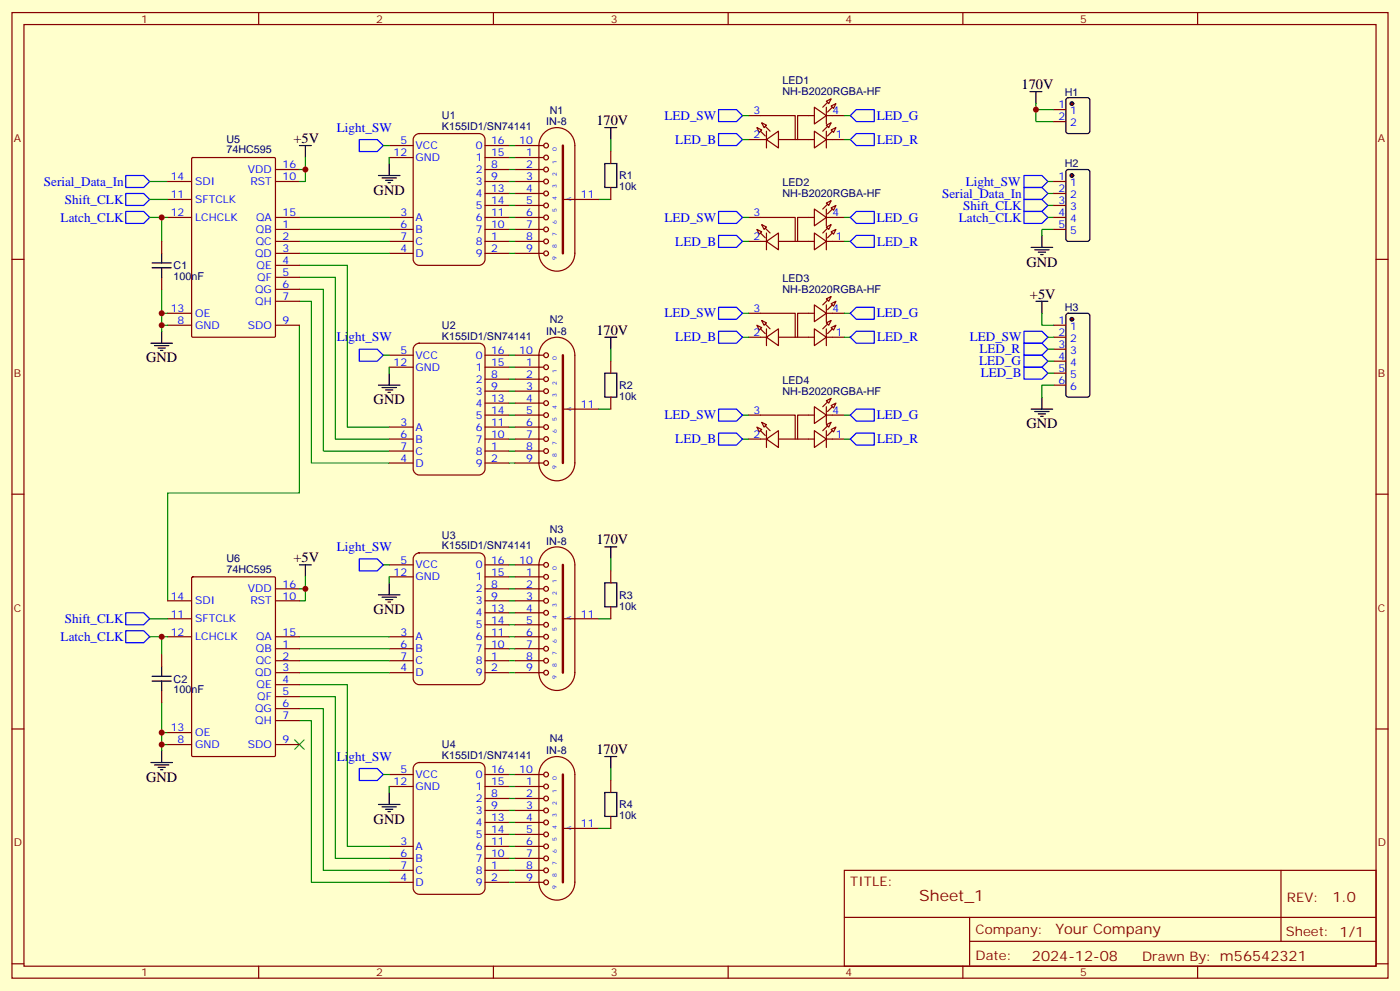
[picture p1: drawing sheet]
<svg xmlns="http://www.w3.org/2000/svg" width="412mm" height="292mm" viewBox="0 0 412 292" stroke-linecap="round" stroke-linejoin="round" font-family="sans-serif">
<path d="M0 0h412.4v291.8h-412.4z" fill="#ffc"/>
<g fill="none" stroke="#870000" stroke-width=".35">
<path d="M3.5 3.7h405.4v284.3h-405.4zM7.1 7.2h398.2v277.3h-398.2zM76.2 3.7v3.5M145.3 3.7v3.5M214.5 3.7v3.5M283.6 3.7v3.5M352.8 3.7v3.5M122.3 39.9l1.2-.6h17.6a1.76 1.76 0 0 1 1.8 1.8v35.3a1.89 1.89 0 0 1-1.8 1.7h-17.6a1.89 1.89 0 0 1-1.8-1.7v-35.3zM220.5 34h13.7v7.1M223 37.6l1.4 .7-.7 .7zM224.4 36.2l1.4 .7-.7 .7zM225.8 38.6v5"/>
<path d="M239.9 38.6l3.5 2.5-3.5 2.5zM239.9 31.6l3.5 2.4-3.5 2.5zM239.9 34h-5v7.1M243.4 36.9l1.4-.7-.7 1.4zM243.4 29.8l1.4-.7-.7 1.4zM243.4 31.6v4.9M243.4 38.6v5M243.4 34h5.3M244.8 38.3l1.4-.7-.7 1.4zM244.8 31.2l1.4-.7-.7 1.4zM49.4 53.4h7M49.4 58.7h7"/>
<path d="M56.5 46.6l.3-.2h24l.3 .2v52.4l-.2 .3h-24.1l-.3-.2zM81.1 53.4h7.1M81.1 49.9h7.1M114.7 46.4h7M114.7 42.9h7M142.9 46.4h7M142.9 53.4h7M142.9 57h7M142.9 49.9h7M142.9 42.9h7M151.7 46.4h8.5M151.7 53.4h8.5"/>
<path d="M151.7 57h8.5M151.7 49.9h8.5M151.7 42.9h8.5M165.8 58.7h10.6M179.9 44.6v3.6M179.9 55.2v3.5M220.5 41.1h5.3M225.8 41.1l3.5-2.5v5zM229.3 41.1h10.6M243.4 59.8l1.4-.7-.7 1.4zM243.4 41.1h5.3M3.5 76.4h3.6"/>
<path d="M49.4 64h7M81.1 64h7.1M81.1 67.6h7.1M81.1 71.1h7.1M81.1 74.6h7.1M81.1 78.1h7.1M114.7 64h7M114.7 67.6h7M114.7 71.1h7M114.7 74.6h7M142.9 60.5h7M142.9 64h7"/>
<path d="M142.9 67.6h7M142.9 71.1h7M142.9 74.6h7M151.7 60.5h8.5M151.7 64h8.5M151.7 67.6h8.5M151.7 71.1h8.5M151.7 74.6h8.5M169.3 74.5a5.3 5.3 0 0 1-5.2 5.4 5.3 5.3 0 0 1-5.4-5.3v-31.7a5.3 5.3 0 0 1 5.3-5.3 5.3 5.3 0 0 1 5.3 5.3v31.7M220.5 64h13.7v7.1M220.5 71.1h5.3M223 67.6l1.4 .7-.7 .7z"/>
<path d="M224.4 66.1l1.4 .8-.7 .7zM225.8 71.1l3.5-2.5v5zM225.8 68.6v5M229.3 71.1h10.6M239.9 68.6l3.5 2.5-3.5 2.5zM239.9 61.6l3.5 2.4-3.5 2.5zM239.9 64h-5v7.1M243.4 66.9l1.4-.8-.7 1.5zM243.4 64h5.3M243.4 71.1h5.3M243.4 61.6v4.9M243.4 68.6v5"/>
<path d="M244.8 68.3l1.4-.7-.7 1.4zM244.8 61.2l1.4-.7-.7 1.4zM405.3 76.4h3.6M49.4 92.3h7M49.4 95.8h7M81.1 81.7h7.1M81.1 85.2h7.1M81.1 88.7h7.1M81.1 95.8h7.1M220.5 92.3h13.7v7M220.5 99.3h5.3M223 95.8l1.4 .7-.7 .7z"/>
<path d="M224.4 94.4l1.4 .7-.7 .7zM225.8 99.3l3.5-2.5v5zM225.8 96.8v5M229.3 99.3h10.6M239.9 96.8l3.5 2.5-3.5 2.5zM239.9 89.8l3.5 2.5-3.5 2.4zM239.9 92.3h-5v7M243.4 95.1l1.4-.7-.7 1.4zM243.4 88l1.4-.7-.7 1.4zM243.4 92.3h5.3M243.4 89.8v4.9M243.4 96.8v5"/>
<path d="M243.4 99.3h5.3M244.8 96.5l1.4-.7-.7 1.4zM244.8 89.4l1.4-.7-.7 1.4zM114.7 108.1h7M114.7 104.6h7M122.3 101.6l1.2-.5h17.6a1.76 1.76 0 0 1 1.8 1.7v35.3a1.89 1.89 0 0 1-1.8 1.8h-17.6a1.89 1.89 0 0 1-1.8-1.8v-35.3zM142.9 108.1h7M142.9 115.2h7M142.9 118.7h7M142.9 111.7h7M142.9 104.6h7M151.7 108.1h8.5"/>
<path d="M151.7 115.2h8.5M151.7 118.7h8.5M151.7 111.7h8.5M151.7 104.6h8.5M179.9 106.4v3.5M179.9 116.9v3.6M239.9 119.8l3.5 2.4-3.5 2.5zM243.4 118l1.4-.7-.7 1.4zM243.4 119.8v4.9M244.8 119.4l1.4-.7-.7 1.4zM114.7 125.8h7M114.7 129.3h7"/>
<path d="M114.7 132.8h7M114.7 136.3h7M142.9 122.2h7M142.9 125.8h7M142.9 129.3h7M142.9 132.8h7M142.9 136.3h7M151.7 122.2h8.5M151.7 125.8h8.5M151.7 129.3h8.5M151.7 132.8h8.5M151.7 136.3h8.5"/>
<path d="M165.8 120.5h10.6M169.3 136.2a5.3 5.3 0 0 1-5.2 5.4 5.3 5.3 0 0 1-5.4-5.3v-31.7a5.3 5.3 0 0 1 5.3-5.3 5.3 5.3 0 0 1 5.3 5.3v31.7M220.5 122.2h13.7v7.1M220.5 129.3h5.3M223 125.8l1.4 .7-.7 .7zM224.4 124.4l1.4 .7-.7 .7zM225.8 129.3l3.5-2.5v5zM225.8 126.8v5M229.3 129.3h10.6M239.9 126.8l3.5 2.5-3.5 2.5zM239.9 122.2h-5v7.1M243.4 125.1l1.4-.7-.7 1.4z"/>
<path d="M243.4 122.2h5.3M243.4 129.3h5.3M243.4 126.8v5M244.8 126.5l1.4-.7-.7 1.4zM3.5 145.5h3.6M405.3 145.5h3.6M49.4 176.9h7M56.5 170l.3-.1h24l.3 .1v52.4l-.2 .3-24.1 .1-.3-.2zM81.1 176.9h7.1M81.1 173.4h7.1M114.7 169.9h7M114.7 166.3h7"/>
<path d="M122.3 163.3l1.2-.5h17.6a1.76 1.76 0 0 1 1.8 1.8v35.2a1.89 1.89 0 0 1-1.8 1.8h-17.6a1.89 1.89 0 0 1-1.8-1.8v-35.2zM142.9 169.9h7M142.9 176.9h7M142.9 173.4h7M142.9 166.3h7M151.7 169.9h8.5M151.7 176.9h8.5M151.7 173.4h8.5M151.7 166.3h8.5M179.9 168.1v3.5M179.9 178.7v3.5M49.4 187.5h7"/>
<path d="M49.4 182.2h7M81.1 187.5h7.1M81.1 191h7.1M81.1 194.6h7.1M81.1 198.1h7.1M114.7 187.5h7M114.7 191h7M114.7 194.6h7M114.7 198.1h7M142.9 180.4h7M142.9 184h7M142.9 187.5h7"/>
<path d="M142.9 191h7M142.9 194.6h7M142.9 198.1h7M151.7 180.4h8.5M151.7 184h8.5M151.7 187.5h8.5M151.7 191h8.5M151.7 194.6h8.5M151.7 198.1h8.5M165.8 182.2h10.6M169.3 198a5.3 5.3 0 0 1-5.2 5.3 5.3 5.3 0 0 1-5.4-5.2v-31.8a5.3 5.3 0 0 1 5.3-5.3 5.3 5.3 0 0 1 5.3 5.3v31.8M3.5 214.7h3.6"/>
<path d="M49.4 215.7h7M49.4 219.3h7M81.1 201.6h7.1M81.1 205.1h7.1M81.1 208.7h7.1M81.1 212.2h7.1M81.1 219.3h7.1M405.3 214.7h3.6M114.7 231.6h7M114.7 228.1h7M122.3 225.1l1.2-.6h17.6a1.76 1.76 0 0 1 1.8 1.8v35.3a1.89 1.89 0 0 1-1.8 1.7h-17.6a1.89 1.89 0 0 1-1.8-1.7v-35.3zM142.9 231.6h7"/>
<path d="M142.9 238.7h7M142.9 235.1h7M142.9 228.1h7M151.7 231.6h8.5M151.7 238.7h8.5M151.7 235.1h8.5M151.7 228.1h8.5M179.9 229.8v3.6M114.7 249.2h7M114.7 252.8h7M114.7 256.3h7M114.7 259.8h7"/>
<path d="M142.9 242.2h7M142.9 245.7h7M142.9 249.2h7M142.9 252.8h7M142.9 256.3h7M142.9 259.8h7M151.7 242.2h8.5M151.7 245.7h8.5M151.7 249.2h8.5M151.7 252.8h8.5M151.7 256.3h8.5M151.7 259.8h8.5"/>
<path d="M165.8 243.9h10.6M169.3 259.7a5.3 5.3 0 0 1-5.2 5.4 5.3 5.3 0 0 1-5.4-5.3v-31.7a5.3 5.3 0 0 1 5.3-5.3 5.3 5.3 0 0 1 5.3 5.3v31.7M179.9 240.4v3.5M248.7 256.3h156.6v28.2h-156.6zM377.3 256.3v20.9M248.7 270.1h156.5M285.6 277.2h119.6M285.6 270.1v14.2M3.5 283.8h3.6M76.2 284.5v3.5M145.3 284.5v3.5M214.5 284.5v3.5"/>
<path d="M283.6 284.5v3.5M352.8 284.5v3.5M405.3 283.8h3.6"/>
<circle cx="160.9" cy="42.9" r=".71"/>
<circle cx="160.9" cy="57" r=".71"/>
<circle cx="160.9" cy="46.4" r=".71"/>
<circle cx="160.9" cy="49.9" r=".71"/>
<circle cx="160.9" cy="53.4" r=".71"/>
<circle cx="160.9" cy="71.1" r=".71"/>
<circle cx="160.9" cy="60.5" r=".71"/>
<circle cx="160.9" cy="74.6" r=".71"/>
<circle cx="160.9" cy="67.6" r=".71"/>
<circle cx="160.9" cy="64" r=".71"/>
<circle cx="160.9" cy="104.6" r=".71"/>
<circle cx="160.9" cy="108.1" r=".71"/>
<circle cx="160.9" cy="111.7" r=".71"/>
<circle cx="160.9" cy="115.2" r=".71"/>
<circle cx="160.9" cy="118.7" r=".71"/>
<circle cx="160.9" cy="136.3" r=".71"/>
<circle cx="160.9" cy="125.8" r=".71"/>
<circle cx="160.9" cy="129.3" r=".71"/>
<circle cx="160.9" cy="132.8" r=".71"/>
<circle cx="160.9" cy="122.2" r=".71"/>
<circle cx="160.9" cy="169.9" r=".71"/>
<circle cx="160.9" cy="176.9" r=".71"/>
<circle cx="160.9" cy="173.4" r=".71"/>
<circle cx="160.9" cy="166.3" r=".71"/>
<circle cx="160.9" cy="180.4" r=".71"/>
<circle cx="160.9" cy="184" r=".71"/>
<circle cx="160.9" cy="187.5" r=".71"/>
<circle cx="160.9" cy="194.6" r=".71"/>
<circle cx="160.9" cy="198.1" r=".71"/>
<circle cx="160.9" cy="191" r=".71"/>
<circle cx="160.9" cy="228.1" r=".71"/>
<circle cx="160.9" cy="238.7" r=".71"/>
<circle cx="160.9" cy="235.1" r=".71"/>
<circle cx="160.9" cy="231.6" r=".71"/>
<circle cx="160.9" cy="252.8" r=".71"/>
<circle cx="160.9" cy="256.3" r=".71"/>
<circle cx="160.9" cy="259.8" r=".71"/>
<circle cx="160.9" cy="249.2" r=".71"/>
<circle cx="160.9" cy="242.2" r=".71"/>
<circle cx="160.9" cy="245.7" r=".71"/>
</g>
<g fill="none" stroke="#008700" stroke-width=".35">
<path d="M218.7 34h1.8M248.7 34h1.8M305.2 30.5v1.8h5.2M305.2 32.3v3.5h5.2M44.1 58.7h5.3M44.1 53.4h5.3M90 46.4v3.5h-1.8M90 49.9v3.5h-1.8M112.9 42.9h1.8M114.7 46.4v1.8M149.9 46.4h1.8M149.9 53.4h1.8"/>
<path d="M149.9 57h1.8M149.9 49.9h1.8M149.9 42.9h1.8M176.4 58.7h3.5M179.9 41.1v3.5M218.7 41.1h1.8M248.7 41.1h1.8M308.7 53.4h1.7M308.7 57h1.7M44.1 64h3.5v7.1M47.6 64h1.8M88.2 78.1h14.1v47.7h12.4"/>
<path d="M88.2 64h26.5M88.2 67.6h26.5M88.2 71.1h26.5M88.2 74.6h26.5M149.9 60.5h1.8M149.9 64h1.8M149.9 67.6h1.8M149.9 71.1h1.8M149.9 74.6h1.8M218.7 64h1.8M218.7 71.1h1.8M248.7 64h1.8"/>
<path d="M248.7 71.1h1.8M308.7 60.5h1.7M308.7 64h1.7M310.4 67.6h-3.5v1.7M47.6 95.8h1.8M47.6 85.2v7.1M49.4 92.3h-1.8v5.2M88.2 81.7h10.6v47.6h15.9M88.2 85.2h7v47.6h19.5M88.2 88.7h3.5v47.6h23M88.2 95.8v49.4h-38.8v31.7M218.7 99.3h1.8"/>
<path d="M218.7 92.3h1.8M248.7 99.3h1.8M248.7 92.3h1.8M306.9 92.3v3.5h3.5M308.7 99.3h1.7M112.9 104.6h1.8M114.7 108.1v1.8M149.9 104.6h1.8M149.9 111.7h1.8M149.9 118.7h1.8M149.9 115.2h1.8M149.9 108.1h1.8"/>
<path d="M179.9 102.8v3.6M308.7 102.8h1.7M308.7 106.4h1.7M308.7 109.9h1.7M310.4 113.4h-3.5v3.5M149.9 136.3h1.8M149.9 132.8h1.8M149.9 129.3h1.8M149.9 125.8h1.8M149.9 122.2h1.8M176.4 120.5h3.5M218.7 129.3h1.8"/>
<path d="M218.7 122.2h1.8M248.7 129.3h1.8M248.7 122.2h1.8M88.2 173.4h1.8M90 169.9v7h-1.8M112.9 166.3h1.8M114.7 169.9v1.7M149.9 166.3h1.8M149.9 173.4h1.8M149.9 176.9h1.8M149.9 169.9h1.8M179.9 164.6v3.5"/>
<path d="M44.1 187.5h5.3M44.1 182.2h5.3M47.6 187.5v5.3M88.2 198.1h26.5M88.2 194.6h26.5M88.2 191h26.5M88.2 187.5h26.5M149.9 198.1h1.8M149.9 194.6h1.8M149.9 191h1.8M149.9 187.5h1.8M149.9 184h1.8"/>
<path d="M149.9 180.4h1.8M176.4 182.2h3.5M47.6 206.9v8.8M47.6 219.3v1.7M49.4 215.7h-1.8v3.6h1.8M88.2 201.6h14.1v47.6h12.4M88.2 205.1h10.6v47.7h15.9M88.2 208.7h7v47.6h19.5M88.2 212.2h3.5v47.6h23M112.9 228.1h1.8M114.7 231.6v1.8M149.9 228.1h1.8"/>
<path d="M149.9 235.1h1.8M149.9 238.7h1.8M149.9 231.6h1.8M179.9 226.3v3.5M149.9 259.8h1.8M149.9 256.3h1.8M149.9 252.8h1.8M149.9 249.2h1.8M149.9 245.7h1.8M149.9 242.2h1.8M176.4 243.9h3.5"/>
</g>
<g fill="none" stroke="#000" stroke-width=".35">
<path d="M178.2 37.6h3.5M179.9 37.6v3.5M303.4 27h3.5M305.2 27v3.5M314.2 29l.5-.2h5.6l.7 .4v9.4l-.4 .7h-5.9l-.7-.4v-9.4zM88.2 42.9h3.5M90 42.9v3.5M111.5 51.7h6.3M112.5 52.4h4.3M113.6 53.1h2.1M114.3 53.8h.7M114.7 48.2v3.5"/>
<path d="M178.2 48.2h3.5v7h-3.5zM303.7 72.8h6.4M304.8 73.6h4.2M305.9 74.3h2.1M306.6 75h.7M306.9 69.3v3.5M47.6 97.5v3.6M178.2 99.3h3.5M179.9 99.3v3.5M305.2 88.7h3.5M306.9 88.7v3.6M44.4 101.1h6.4"/>
<path d="M45.5 101.8h4.2M46.6 102.5h2.1M47.3 103.2h.7M111.5 113.4h6.3M112.5 114.1h4.3M113.6 114.8h2.1M114.3 115.5h.7M114.7 109.9v3.5M178.2 109.9h3.5v7h-3.5zM306.9 116.9v3.6M303.7 120.5h6.4M304.8 121.2h4.2"/>
<path d="M305.9 121.9h2.1M306.6 122.6h.7M88.2 166.3h3.5M90 166.3v3.6M111.5 175.2h6.3M112.5 175.9h4.3M113.6 176.6h2.1M114.3 177.3h.7M114.7 171.6v3.6M178.2 171.6h3.5v7.1h-3.5zM178.2 161h3.5M179.9 161v3.6"/>
<path d="M44.4 224.5h6.4M45.5 225.2h4.2M46.6 226h2.1M47.3 226.7h.7M47.6 221v3.5M111.5 236.9h6.3M112.5 237.6h4.3M113.6 238.3h2.1M114.3 239h.7M114.7 233.4v3.5M178.2 233.4h3.5v7h-3.5zM178.2 222.8h3.5"/>
<path d="M179.9 222.8v3.5"/>
</g>
<path d="M165.8 42.9v31.7M165.8 104.6v31.7M165.8 166.3v31.8M165.8 228.1v31.7" fill="none" stroke="#870000" stroke-width=".71"/>
<g fill="none" stroke="#00f" stroke-width=".35">
<path d="M211.7 39.3h5.3l1.7 1.8-1.7 1.8h-5.3zM211.7 32.3h5.3l1.7 1.7-1.7 1.8h-5.3zM252.2 39.3h5.3v3.6h-5.3l-1.7-1.8zM252.2 32.3h5.3v3.5h-5.3l-1.7-1.8zM37 51.7h5.3l1.8 1.7-1.8 1.8h-5.3zM37 57h5.3l1.8 1.7-1.8 1.8h-5.3zM105.8 41.1h5.3l1.8 1.8-1.8 1.7h-5.3zM301.6 55.2h5.3l1.8 1.8-1.8 1.7h-5.3zM301.6 58.7h5.3l1.8 1.8-1.8 1.8h-5.3zM301.6 51.7h5.3l1.8 1.7-1.8 1.8h-5.3zM37 62.3h5.3l1.8 1.7-1.8 1.8h-5.3zM211.7 69.3h5.3l1.7 1.8-1.7 1.7h-5.3z"/>
<path d="M211.7 62.3h5.3l1.7 1.7-1.7 1.8h-5.3zM252.2 62.3h5.3v3.5h-5.3l-1.7-1.8zM252.2 69.3h5.3v3.5h-5.3l-1.7-1.7zM301.6 62.3h5.3l1.8 1.7-1.8 1.8h-5.3zM211.7 97.5h5.3l1.7 1.8-1.7 1.8h-5.3zM211.7 90.5h5.3l1.7 1.8-1.7 1.7h-5.3zM252.2 90.5h5.3v3.5h-5.3l-1.7-1.7zM252.2 97.5h5.3v3.6h-5.3l-1.7-1.8zM301.6 97.5h5.3l1.8 1.8-1.8 1.8h-5.3zM105.8 102.8h5.3l1.8 1.8-1.8 1.8h-5.3zM301.6 101.1h5.3l1.8 1.7-1.8 1.8h-5.3zM301.6 104.6h5.3l1.8 1.8-1.8 1.7h-5.3z"/>
<path d="M301.6 108.1h5.3l1.8 1.8-1.8 1.8h-5.3zM211.7 127.5h5.3l1.7 1.8-1.7 1.8h-5.3zM211.7 120.5h5.3l1.7 1.7-1.7 1.8h-5.3zM252.2 120.5h5.3v3.5h-5.3l-1.7-1.8zM252.2 127.5h5.3v3.6h-5.3l-1.7-1.8zM105.8 164.6h5.3l1.8 1.7-1.8 1.8h-5.3zM37 180.4h5.3l1.8 1.8-1.8 1.8h-5.3zM37 185.7h5.3l1.8 1.8-1.8 1.8h-5.3zM105.8 226.3h5.3l1.8 1.8-1.8 1.7h-5.3z"/>
</g>
<path d="M86.8 217.8l2.8 2.9M89.6 217.8l-2.8 2.9" fill="none" stroke="#3c3" stroke-width=".35"/>
<g fill="#870000" stroke="#870000" stroke-width=".35">
<path d="M224 38.6l1.4 1.4z"/>
<path d="M225.4 37.2l1.4 1.4z"/>
<path d="M242.4 38.6l1.4-1.4z"/>
<path d="M243.8 40l1.4-1.4z"/>
<path d="M243.8 33l1.4-1.4z"/>
<path d="M242.4 31.6l1.4-1.4z"/>
<path d="M224 68.6l1.4 1.4z"/>
<path d="M225.4 67.2l1.4 1.4z"/>
<path d="M242.4 68.6l1.4-1.4z"/>
<path d="M243.8 70l1.4-1.4z"/>
<path d="M243.8 63l1.4-1.4z"/>
<path d="M242.4 61.6l1.4-1.5z"/>
<path d="M224 96.8l1.4 1.4z"/>
<path d="M225.4 95.4l1.4 1.4z"/>
<path d="M242.4 96.8l1.4-1.4z"/>
<path d="M243.8 98.2l1.4-1.4z"/>
<path d="M243.8 91.2l1.4-1.4z"/>
<path d="M243.8 88.4l-1.4 1.4z"/>
<path d="M224 126.8l1.4 1.4z"/>
<path d="M225.4 125.4l1.4 1.4z"/>
<path d="M242.4 126.8l1.4-1.4z"/>
<path d="M243.8 128.2l1.4-1.4z"/>
<path d="M243.8 121.2l1.4-1.4z"/>
<path d="M242.4 119.8l1.4-1.4z"/>
</g>
<circle cx="315.7" cy="30.5" r=".53" fill="#870000" stroke="#000" stroke-width=".35"/>
<path d="M310.4 32.3h3.6M310.4 35.8h3.6" fill="none" stroke="#870000" stroke-width=".35"/>
<path d="M314.2 50.1l.5-.2h5.6l.7 .4v20.1l-.4 .6-5.9 .1-.7-.5v-20z" fill="none" stroke="#000" stroke-width=".35"/>
<circle cx="315.7" cy="51.7" r=".53" fill="#870000" stroke="#000" stroke-width=".35"/>
<path d="M310.4 53.4h3.6M310.4 57h3.6M310.4 60.5h3.6M310.4 64h3.6M310.4 67.6h3.6" fill="none" stroke="#870000" stroke-width=".35"/>
<path d="M314.2 92.5l.5-.2h5.6l.7 .4v23.5l-.4 .7h-5.9l-.7-.4v-23.5z" fill="none" stroke="#000" stroke-width=".35"/>
<circle cx="315.7" cy="94" r=".53" fill="#870000" stroke="#000" stroke-width=".35"/>
<path d="M47.6 71.1v3.5M47.6 81.7v3.5M310.4 95.8h3.6M310.4 99.3h3.6M310.4 102.8h3.6M310.4 106.4h3.6M310.4 109.9h3.6M310.4 113.4h3.6M47.6 192.8v3.5M47.6 203.4v3.5" fill="none" stroke="#870000" stroke-width=".35"/>
<path d="M44.8 78.8h5.6M44.8 77.4h5.6M47.6 74.6v2.8M47.6 78.8v2.9M44.8 199.1h5.6M47.6 196.3v2.8M44.8 200.6h5.6M47.6 200.6v2.8" fill="none" stroke="#000" stroke-width=".35"/>
<g fill="#c00">
<circle cx="47.6" cy="215.7" r=".88"/>
<circle cx="90" cy="173.4" r=".88"/>
<circle cx="90" cy="49.9" r=".88"/>
<circle cx="47.6" cy="95.8" r=".88"/>
<circle cx="47.6" cy="64" r=".88"/>
<circle cx="47.6" cy="92.3" r=".88"/>
<circle cx="47.6" cy="219.3" r=".88"/>
<circle cx="47.6" cy="187.5" r=".88"/>
<circle cx="305.2" cy="32.3" r=".88"/>
</g>
<text font-size="4.6" fill="#800" x="270.8" y="265.3">Sheet_1</text>
<g font-size="4.2">
<text x="300.9" y="26.3">170V</text>
<text x="175.7" y="36.9">170V</text>
<text x="86.4" y="42.2">+5V</text>
<text x="110.1" y="57.3">GND</text>
<text x="302.3" y="78.5">GND</text>
<text x="303.4" y="88">+5V</text>
<text x="175.7" y="98.6">170V</text>
<text x="43" y="106.7">GND</text>
<text x="110.1" y="119.1">GND</text>
<text x="302.3" y="126.1">GND</text>
<text x="175.7" y="160.3">170V</text>
<text x="86.4" y="165.6">+5V</text>
<text x="110.1" y="180.8">GND</text>
<text x="175.7" y="222.1">170V</text>
<text x="43" y="230.2">GND</text>
<text x="110.1" y="242.5">GND</text>
</g>
<g font-size="4.2" fill="#800">
<text x="392.5" y="265.6">1.0</text>
<text x="310.9" y="275.1">Your Company</text>
<text x="304" y="282.9">2024-12-08</text>
</g>
<g font-size="3.9" fill="#00f">
<text x="195.7" y="35.3">LED_SW</text>
<text x="258.2" y="35.3">LED_G</text>
<text x="99.3" y="38.8">Light_SW</text>
<text x="198.9" y="42.4">LED_B</text>
<text x="258.4" y="42.3">LED_R</text>
<text x="12.9" y="54.7">Serial_Data_In</text>
<text x="19.1" y="60">Shift_CLK</text>
<text x="277.5" y="58.2">Serial_Data_In</text>
<text x="284.5" y="54.7">Light_SW</text>
<text x="17.9" y="65.3">Latch_CLK</text>
<text x="195.7" y="65.3">LED_SW</text>
<text x="258.2" y="65.3">LED_G</text>
<text x="282.4" y="65.3">Latch_CLK</text>
<text x="283.7" y="61.8">Shift_CLK</text>
<text x="198.9" y="72.3">LED_B</text>
<text x="258.4" y="72.3">LED_R</text>
<text x="195.7" y="93.5">LED_SW</text>
<text x="258.2" y="93.5">LED_G</text>
<text x="99.3" y="100.5">Light_SW</text>
<text x="198.9" y="100.6">LED_B</text>
<text x="258.4" y="100.5">LED_R</text>
<text x="285.7" y="100.5">LED_SW</text>
<text x="288.4" y="107.5">LED_G</text>
<text x="288.5" y="104">LED_R</text>
<text x="288.9" y="111.1">LED_B</text>
<text x="195.7" y="123.5">LED_SW</text>
<text x="258.2" y="123.5">LED_G</text>
<text x="198.9" y="130.5">LED_B</text>
<text x="258.4" y="130.5">LED_R</text>
<text x="99.3" y="162.3">Light_SW</text>
<text x="19.1" y="183.5">Shift_CLK</text>
<text x="17.9" y="188.8">Latch_CLK</text>
<text x="99.3" y="224">Light_SW</text>
</g>
<g font-size="3.9" fill="#800">
<text x="250.5" y="260.9">TITLE:</text>
<text x="379.1" y="265.6">REV:</text>
<text x="287.4" y="275.1">Company:</text>
<text x="378.7" y="275.7">Sheet: 1/1</text>
<text x="287.4" y="282.8">Date:</text>
<text x="336.4" y="282.8">Drawn By: m56542321</text>
</g>
<g font-size="3.2" fill="#800">
<text x="41.6" y="6.7">1</text>
<text x="110.8" y="6.7">2</text>
<text x="179.9" y="6.7">3</text>
<text x="249.1" y="6.7">4</text>
<text x="318.2" y="6.7">5</text>
<text x="4.1" y="41.8">A</text>
<text x="405.9" y="41.8">A</text>
<text x="4.1" y="110.9">B</text>
<text x="405.9" y="110.9">B</text>
<text x="4.1" y="180.1">C</text>
<text x="405.9" y="180.1">C</text>
<text x="4.1" y="249.2">D</text>
<text x="405.9" y="249.2">D</text>
<text x="41.6" y="287.5">1</text>
<text x="110.8" y="287.5">2</text>
<text x="179.9" y="287.5">3</text>
<text x="249.1" y="287.5">4</text>
<text x="318.2" y="287.5">5</text>
</g>
<g font-size="3.2" fill="#000080">
<text x="230.5" y="28">NH-B2020RGBA-HF</text>
<text x="230.5" y="24.8">LED1</text>
<text x="313.6" y="28.1">H1</text>
<text x="130.2" y="35.1">U1</text>
<text x="161.9" y="33.4">N1</text>
<text x="66.7" y="42">U5</text>
<text x="130.2" y="38.2">K155ID1/SN74141</text>
<text x="160.9" y="37">IN-8</text>
<text x="66.7" y="45.2">74HC595</text>
<text x="182.4" y="52.8">R1</text>
<text x="313.6" y="49.3">H2</text>
<text x="182.4" y="56">10k</text>
<text x="230.5" y="58">NH-B2020RGBA-HF</text>
<text x="230.5" y="54.8">LED2</text>
<text x="51.2" y="82.5">100nF</text>
<text x="51.2" y="79.3">C1</text>
<text x="230.5" y="83">LED3</text>
<text x="230.5" y="86.3">NH-B2020RGBA-HF</text>
<text x="161.9" y="95.2">N2</text>
<text x="313.6" y="91.6">H3</text>
<text x="130.2" y="100">K155ID1/SN74141</text>
<text x="130.2" y="96.9">U2</text>
<text x="160.9" y="98.7">IN-8</text>
<text x="230.5" y="113">LED4</text>
<text x="182.4" y="117.8">10k</text>
<text x="182.4" y="114.5">R2</text>
<text x="230.5" y="116.2">NH-B2020RGBA-HF</text>
<text x="130.2" y="161.7">K155ID1/SN74141</text>
<text x="130.2" y="158.6">U3</text>
<text x="160.9" y="160.4">IN-8</text>
<text x="161.9" y="156.9">N3</text>
<text x="66.7" y="165.4">U6</text>
<text x="66.7" y="168.7">74HC595</text>
<text x="182.4" y="179.5">10k</text>
<text x="182.4" y="176.3">R3</text>
<text x="51.2" y="201">C2</text>
<text x="51.2" y="204.2">100nF</text>
<text x="130.2" y="220.3">U4</text>
<text x="161.9" y="218.6">N4</text>
<text x="130.2" y="223.5">K155ID1/SN74141</text>
<text x="160.9" y="222.2">IN-8</text>
<text x="182.4" y="238">R4</text>
<text x="182.4" y="241.2">10k</text>
</g>
<g font-size="3.2" fill="#00f">
<text x="222" y="33.7">3</text>
<text x="245.2" y="33.7">4</text>
<text x="311.8" y="31.9">1</text>
<text x="311.8" y="35.5">2</text>
<text x="315.3" y="33.7">1</text>
<text x="222" y="40.7">2</text>
<text x="246.2" y="40.7">1</text>
<text x="315.3" y="37.2">2</text>
<text x="115.9" y="46">12</text>
<text x="117.9" y="42.5">5</text>
<text x="122.4" y="43.9">VCC</text>
<text x="122.4" y="47.4">GND</text>
<text x="140.2" y="47.4">1</text>
<text x="140.2" y="43.9">0</text>
<text x="144.6" y="46">15</text>
<text x="144.6" y="42.5">16</text>
<text x="153" y="42.5">10</text>
<text x="155" y="46">1</text>
<text x="50.3" y="53.1">14</text>
<text x="73" y="51">VDD</text>
<text x="83.3" y="53.1">10</text>
<text x="83.3" y="49.6">16</text>
<text x="140.2" y="51">2</text>
<text x="144.6" y="49.6">8</text>
<text x="144.6" y="53.1">9</text>
<text x="155" y="53.1">3</text>
<text x="155" y="49.6">2</text>
<text x="311.8" y="53.1">1</text>
<text x="50.3" y="58.4">11</text>
<text x="57.5" y="54.5">SDI</text>
<text x="57.5" y="59.8">SFTCLK</text>
<text x="73.7" y="54.5">RST</text>
<text x="140.2" y="54.5">3</text>
<text x="140.2" y="58">4</text>
<text x="144.6" y="56.6">13</text>
<text x="155" y="56.6">4</text>
<text x="171.1" y="58.4">11</text>
<text x="311.8" y="56.6">2</text>
<text x="315.3" y="54.9">1</text>
<text x="315.3" y="58.4">2</text>
<text x="50.3" y="63.7">12</text>
<text x="57.5" y="65.1">LCHCLK</text>
<text x="75.4" y="65.1">QA</text>
<text x="83.3" y="63.7">15</text>
<text x="117.9" y="63.7">3</text>
<text x="122.4" y="65.1">A</text>
<text x="140.2" y="65.1">6</text>
<text x="140.2" y="61.6">5</text>
<text x="144.6" y="63.7">11</text>
<text x="144.6" y="60.1">14</text>
<text x="155" y="60.1">5</text>
<text x="155" y="63.7">6</text>
<text x="222" y="63.7">3</text>
<text x="245.2" y="63.7">4</text>
<text x="311.8" y="60.1">3</text>
<text x="311.8" y="63.7">4</text>
<text x="315.3" y="61.9">3</text>
<text x="315.3" y="65.4">4</text>
<text x="75.4" y="68.6">QB</text>
<text x="83.3" y="67.2">1</text>
<text x="83.3" y="70.7">2</text>
<text x="117.9" y="67.2">6</text>
<text x="117.9" y="70.7">7</text>
<text x="122.4" y="68.6">B</text>
<text x="140.2" y="68.6">7</text>
<text x="144.6" y="70.7">1</text>
<text x="144.6" y="67.2">10</text>
<text x="155" y="67.2">7</text>
<text x="155" y="70.7">8</text>
<text x="222" y="70.7">2</text>
<text x="246.2" y="70.7">1</text>
<text x="311.8" y="67.2">5</text>
<text x="315.3" y="69">5</text>
<text x="75.1" y="75.7">QD</text>
<text x="75.4" y="72.1">QC</text>
<text x="83.3" y="74.3">3</text>
<text x="83.3" y="77.8">4</text>
<text x="117.9" y="74.3">4</text>
<text x="122.4" y="75.7">D</text>
<text x="122.4" y="72.1">C</text>
<text x="140.2" y="72.1">8</text>
<text x="140.2" y="75.7">9</text>
<text x="144.6" y="74.3">2</text>
<text x="155" y="74.3">9</text>
<text x="75.6" y="79.2">QE</text>
<text x="75.8" y="82.7">QF</text>
<text x="83.3" y="81.3">5</text>
<text x="75.1" y="86.3">QG</text>
<text x="75.2" y="89.8">QH</text>
<text x="83.3" y="84.8">6</text>
<text x="83.3" y="88.4">7</text>
<text x="50.3" y="91.9">13</text>
<text x="52.3" y="95.4">8</text>
<text x="57.5" y="93.3">OE</text>
<text x="83.3" y="95.4">9</text>
<text x="222" y="91.9">3</text>
<text x="245.2" y="91.9">4</text>
<text x="311.8" y="95.4">1</text>
<text x="57.5" y="96.8">GND</text>
<text x="73" y="96.8">SDO</text>
<text x="222" y="99">2</text>
<text x="246.2" y="99">1</text>
<text x="311.8" y="99">2</text>
<text x="315.3" y="97.2">1</text>
<text x="315.3" y="100.7">2</text>
<text x="115.9" y="107.8">12</text>
<text x="117.9" y="104.2">5</text>
<text x="122.4" y="105.7">VCC</text>
<text x="140.2" y="105.7">0</text>
<text x="144.6" y="107.8">15</text>
<text x="144.6" y="104.2">16</text>
<text x="153" y="104.2">10</text>
<text x="155" y="107.8">1</text>
<text x="311.8" y="102.5">3</text>
<text x="311.8" y="106">4</text>
<text x="315.3" y="104.2">3</text>
<text x="315.3" y="107.8">4</text>
<text x="122.4" y="109.2">GND</text>
<text x="140.2" y="112.7">2</text>
<text x="140.2" y="109.2">1</text>
<text x="144.6" y="111.3">8</text>
<text x="155" y="111.3">2</text>
<text x="311.8" y="109.5">5</text>
<text x="311.8" y="113.1">6</text>
<text x="315.3" y="111.3">5</text>
<text x="140.2" y="116.2">3</text>
<text x="140.2" y="119.8">4</text>
<text x="144.6" y="114.8">9</text>
<text x="144.6" y="118.4">13</text>
<text x="155" y="114.8">3</text>
<text x="155" y="118.4">4</text>
<text x="315.3" y="114.8">6</text>
<text x="117.9" y="125.4">3</text>
<text x="140.2" y="123.3">5</text>
<text x="144.6" y="125.4">11</text>
<text x="144.6" y="121.9">14</text>
<text x="155" y="121.9">5</text>
<text x="155" y="125.4">6</text>
<text x="171.1" y="120.1">11</text>
<text x="222" y="121.9">3</text>
<text x="245.2" y="121.9">4</text>
<text x="117.9" y="128.9">6</text>
<text x="122.4" y="126.8">A</text>
<text x="122.4" y="130.4">B</text>
<text x="140.2" y="130.4">7</text>
<text x="140.2" y="126.8">6</text>
<text x="144.6" y="128.9">10</text>
<text x="155" y="128.9">7</text>
<text x="222" y="128.9">2</text>
<text x="246.2" y="128.9">1</text>
<text x="117.9" y="136">4</text>
<text x="117.9" y="132.5">7</text>
<text x="122.4" y="137.4">D</text>
<text x="122.4" y="133.9">C</text>
<text x="140.2" y="133.9">8</text>
<text x="140.2" y="137.4">9</text>
<text x="144.6" y="132.5">1</text>
<text x="144.6" y="136">2</text>
<text x="155" y="132.5">8</text>
<text x="155" y="136">9</text>
<text x="117.9" y="166">5</text>
<text x="122.4" y="167.4">VCC</text>
<text x="140.2" y="167.4">0</text>
<text x="144.6" y="166">16</text>
<text x="153" y="166">10</text>
<text x="83.3" y="173">16</text>
<text x="115.9" y="169.5">12</text>
<text x="122.4" y="170.9">GND</text>
<text x="140.2" y="170.9">1</text>
<text x="144.6" y="173">8</text>
<text x="144.6" y="169.5">15</text>
<text x="155" y="169.5">1</text>
<text x="155" y="173">2</text>
<text x="50.3" y="176.6">14</text>
<text x="57.5" y="178">SDI</text>
<text x="73" y="174.4">VDD</text>
<text x="73.7" y="178">RST</text>
<text x="83.3" y="176.6">10</text>
<text x="140.2" y="174.4">2</text>
<text x="140.2" y="178">3</text>
<text x="144.6" y="176.6">9</text>
<text x="155" y="176.6">3</text>
<text x="50.3" y="181.9">11</text>
<text x="57.5" y="183.3">SFTCLK</text>
<text x="140.2" y="181.5">4</text>
<text x="140.2" y="185">5</text>
<text x="144.6" y="180.1">13</text>
<text x="144.6" y="183.6">14</text>
<text x="155" y="180.1">4</text>
<text x="155" y="183.6">5</text>
<text x="171.1" y="181.9">11</text>
<text x="50.3" y="187.1">12</text>
<text x="57.5" y="188.6">LCHCLK</text>
<text x="75.4" y="188.6">QA</text>
<text x="83.3" y="187.1">15</text>
<text x="83.3" y="190.7">1</text>
<text x="117.9" y="187.1">3</text>
<text x="117.9" y="190.7">6</text>
<text x="122.4" y="188.6">A</text>
<text x="140.2" y="188.6">6</text>
<text x="144.6" y="190.7">10</text>
<text x="144.6" y="187.1">11</text>
<text x="155" y="187.1">6</text>
<text x="155" y="190.7">7</text>
<text x="75.4" y="195.6">QC</text>
<text x="75.4" y="192.1">QB</text>
<text x="83.3" y="194.2">2</text>
<text x="83.3" y="197.7">3</text>
<text x="117.9" y="197.7">4</text>
<text x="117.9" y="194.2">7</text>
<text x="122.4" y="192.1">B</text>
<text x="122.4" y="195.6">C</text>
<text x="140.2" y="195.6">8</text>
<text x="140.2" y="192.1">7</text>
<text x="144.6" y="194.2">1</text>
<text x="144.6" y="197.7">2</text>
<text x="155" y="194.2">8</text>
<text x="155" y="197.7">9</text>
<text x="75.1" y="199.1">QD</text>
<text x="75.6" y="202.7">QE</text>
<text x="83.3" y="201.3">4</text>
<text x="122.4" y="199.1">D</text>
<text x="140.2" y="199.1">9</text>
<text x="75.1" y="209.7">QG</text>
<text x="75.8" y="206.2">QF</text>
<text x="83.3" y="204.8">5</text>
<text x="83.3" y="208.3">6</text>
<text x="50.3" y="215.4">13</text>
<text x="75.2" y="213.3">QH</text>
<text x="83.3" y="211.8">7</text>
<text x="52.3" y="218.9">8</text>
<text x="57.5" y="216.8">OE</text>
<text x="57.5" y="220.3">GND</text>
<text x="73" y="220.3">SDO</text>
<text x="83.3" y="218.9">9</text>
<text x="117.9" y="227.7">5</text>
<text x="144.6" y="227.7">16</text>
<text x="153" y="227.7">10</text>
<text x="115.9" y="231.2">12</text>
<text x="122.4" y="229.1">VCC</text>
<text x="122.4" y="232.7">GND</text>
<text x="140.2" y="232.7">1</text>
<text x="140.2" y="229.1">0</text>
<text x="144.6" y="231.2">15</text>
<text x="155" y="231.2">1</text>
<text x="140.2" y="236.2">2</text>
<text x="140.2" y="239.7">3</text>
<text x="144.6" y="234.8">8</text>
<text x="144.6" y="238.3">9</text>
<text x="155" y="238.3">3</text>
<text x="155" y="234.8">2</text>
<text x="140.2" y="243.2">4</text>
<text x="144.6" y="241.8">13</text>
<text x="144.6" y="245.4">14</text>
<text x="155" y="241.8">4</text>
<text x="155" y="245.4">5</text>
<text x="171.1" y="243.6">11</text>
<text x="117.9" y="248.9">3</text>
<text x="122.4" y="250.3">A</text>
<text x="140.2" y="250.3">6</text>
<text x="140.2" y="246.8">5</text>
<text x="144.6" y="248.9">11</text>
<text x="155" y="248.9">6</text>
<text x="117.9" y="252.4">6</text>
<text x="117.9" y="255.9">7</text>
<text x="122.4" y="253.8">B</text>
<text x="122.4" y="257.4">C</text>
<text x="140.2" y="257.4">8</text>
<text x="140.2" y="253.8">7</text>
<text x="144.6" y="255.9">1</text>
<text x="144.6" y="252.4">10</text>
<text x="155" y="252.4">7</text>
<text x="155" y="255.9">8</text>
<text x="117.9" y="259.5">4</text>
<text x="122.4" y="260.9">D</text>
<text x="140.2" y="260.9">9</text>
<text x="144.6" y="259.5">2</text>
<text x="155" y="259.5">9</text>
</g>
<g font-size="1.8" fill="#00f">
<text x="164" y="44.3" transform="rotate(-90 164 44.3)">0</text>
<text x="164" y="51.7" transform="rotate(-90 164 51.7)">2</text>
<text x="164" y="48.2" transform="rotate(-90 164 48.2)">1</text>
<text x="164" y="58.8" transform="rotate(-90 164 58.8)">4</text>
<text x="164" y="55.3" transform="rotate(-90 164 55.3)">3</text>
<text x="168.3" y="59.2" transform="rotate(-90 168.3 59.2)">A</text>
<text x="164" y="65.9" transform="rotate(-90 164 65.9)">6</text>
<text x="164" y="62.3" transform="rotate(-90 164 62.3)">5</text>
<text x="164" y="69.4" transform="rotate(-90 164 69.4)">7</text>
<text x="164" y="76.4" transform="rotate(-90 164 76.4)">9</text>
<text x="164" y="72.9" transform="rotate(-90 164 72.9)">8</text>
<text x="164" y="106.1" transform="rotate(-90 164 106.1)">0</text>
<text x="164" y="113.5" transform="rotate(-90 164 113.5)">2</text>
<text x="164" y="110" transform="rotate(-90 164 110)">1</text>
<text x="164" y="117" transform="rotate(-90 164 117)">3</text>
<text x="164" y="124.1" transform="rotate(-90 164 124.1)">5</text>
<text x="164" y="120.5" transform="rotate(-90 164 120.5)">4</text>
<text x="168.3" y="121" transform="rotate(-90 168.3 121)">A</text>
<text x="164" y="131.1" transform="rotate(-90 164 131.1)">7</text>
<text x="164" y="127.6" transform="rotate(-90 164 127.6)">6</text>
<text x="164" y="134.6" transform="rotate(-90 164 134.6)">8</text>
<text x="164" y="138.2" transform="rotate(-90 164 138.2)">9</text>
<text x="164" y="167.8" transform="rotate(-90 164 167.8)">0</text>
<text x="164" y="171.7" transform="rotate(-90 164 171.7)">1</text>
<text x="164" y="178.7" transform="rotate(-90 164 178.7)">3</text>
<text x="164" y="175.2" transform="rotate(-90 164 175.2)">2</text>
<text x="164" y="185.8" transform="rotate(-90 164 185.8)">5</text>
<text x="164" y="182.3" transform="rotate(-90 164 182.3)">4</text>
<text x="168.3" y="182.7" transform="rotate(-90 168.3 182.7)">A</text>
<text x="164" y="189.3" transform="rotate(-90 164 189.3)">6</text>
<text x="164" y="196.4" transform="rotate(-90 164 196.4)">8</text>
<text x="164" y="192.9" transform="rotate(-90 164 192.9)">7</text>
<text x="164" y="199.9" transform="rotate(-90 164 199.9)">9</text>
<text x="164" y="233.4" transform="rotate(-90 164 233.4)">1</text>
<text x="164" y="229.5" transform="rotate(-90 164 229.5)">0</text>
<text x="164" y="237" transform="rotate(-90 164 237)">2</text>
<text x="164" y="244" transform="rotate(-90 164 244)">4</text>
<text x="164" y="240.5" transform="rotate(-90 164 240.5)">3</text>
<text x="168.3" y="244.4" transform="rotate(-90 168.3 244.4)">A</text>
<text x="164" y="251.1" transform="rotate(-90 164 251.1)">6</text>
<text x="164" y="247.5" transform="rotate(-90 164 247.5)">5</text>
<text x="164" y="254.6" transform="rotate(-90 164 254.6)">7</text>
<text x="164" y="261.6" transform="rotate(-90 164 261.6)">9</text>
<text x="164" y="258.1" transform="rotate(-90 164 258.1)">8</text>
</g>
</svg>
